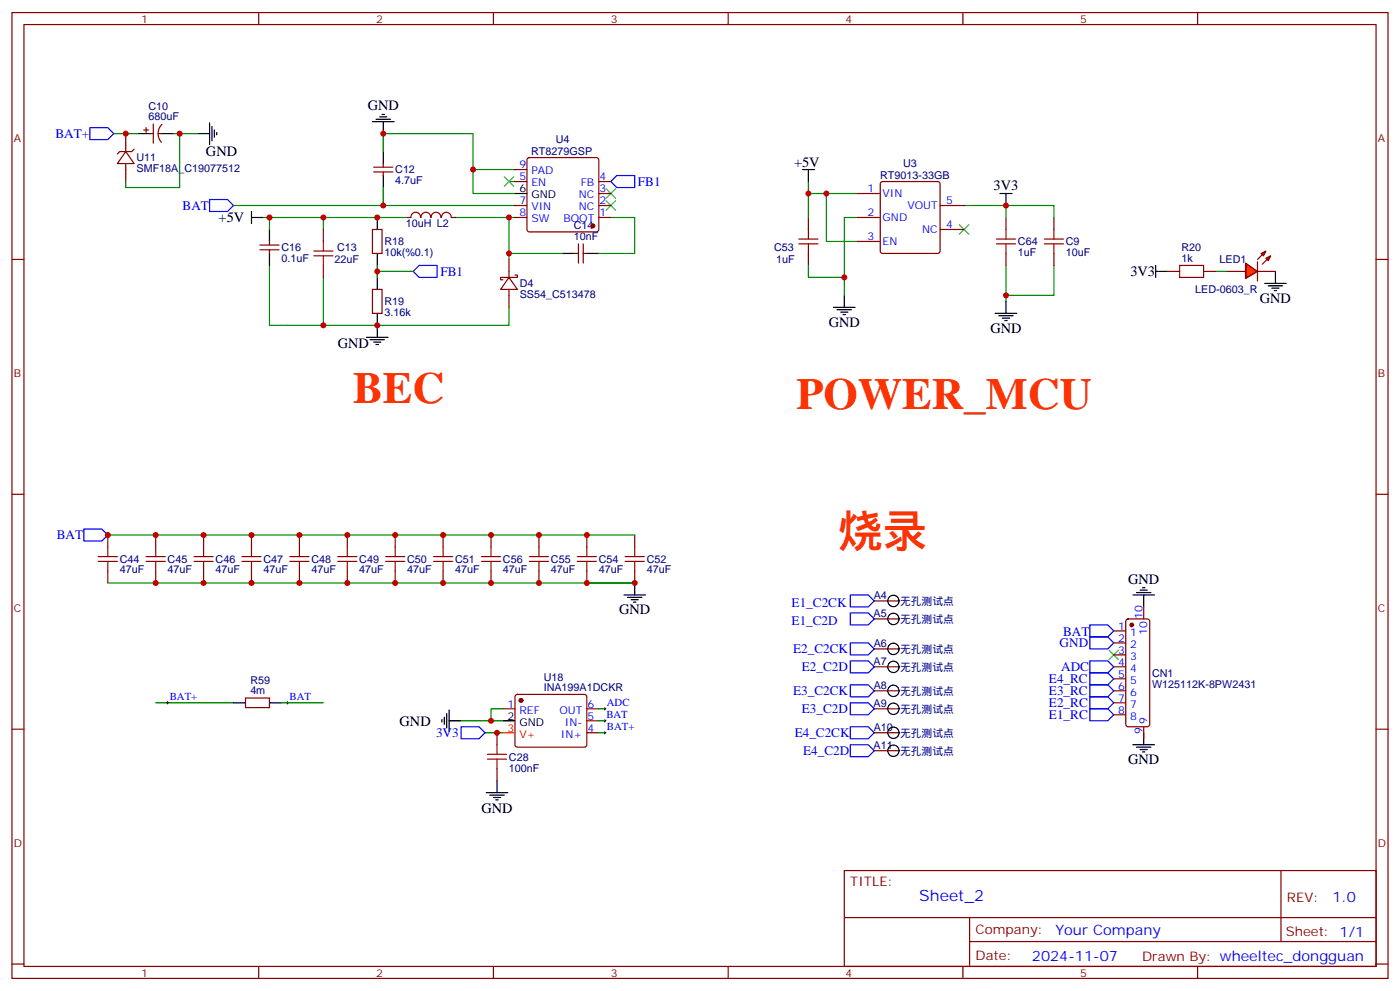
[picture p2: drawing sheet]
<svg xmlns="http://www.w3.org/2000/svg" width="412mm" height="292mm" viewBox="0 0 412 292" stroke-linecap="round" stroke-linejoin="round" font-family="sans-serif">
<g fill="none" stroke="#870000" stroke-width=".35">
<path d="M3.5 3.7h405.4v284.3h-405.4zM7.1 7.2h398.2v277.3h-398.2zM76.2 3.7v3.5M145.3 3.7v3.5M214.5 3.7v3.5M283.6 3.7v3.5M352.8 3.7v3.5M110.1 50.6h5.6M110.1 49.2h5.6M112.9 48.2v1M112.9 50.6v1.1M151.7 53.4h3.5"/>
<path d="M151.7 49.9h3.5M155.5 46.6l.4-.2h19.8l.5 .2 .2 .5v20.5l-.2 .5-.5 .2h-19.8l-.5-.3-.2-.4v-20.5zM176.4 57h3.5M176.4 53.4h3.5M252.2 57h7.1M259.5 53.7l.5-.3h16.2l.5 .3 .2 .5v19.7l-.2 .5-.5 .2h-16.2l-.5-.2-.2-.5v-19.7zM3.5 76.4h3.6M76.6 73.6h5.6M76.6 72.1h5.6M79.4 71.1v1M79.4 73.6v1M95.2 67.6v3.5"/>
<path d="M95.2 78.1v3.6M109.7 67.6h2.8v7h-2.8zM119.9 64h1.1M121 64a1.41 1.41 0 0 1 1.5-1.5 1.41 1.41 0 0 1 1.4 1.5M124 64a1.41 1.41 0 0 1 1.4-1.5 1.41 1.41 0 0 1 1.4 1.5M127 64a1.41 1.41 0 0 1 1.4-1.5 1.41 1.41 0 0 1 1.4 1.5M130.1 64a1.41 1.41 0 0 1 1.4-1.5 1.41 1.41 0 0 1 1.4 1.5M133 64h1.1M149.9 76.4v5.3M151.7 64h3.5M151.7 60.5h3.5M169.3 74.6h1.1"/>
<path d="M170.4 71.8v5.6M171.8 71.8v5.6M171.8 74.6h1.1M176.4 64h3.5M176.4 60.5h3.5M238.1 64v3.6M238.1 74.6v3.5M252.2 64h7.1M252.2 71.1h7.1M276.9 60.5h7.1M276.9 67.6h7.1M296.3 64v3.6"/>
<path d="M296.3 74.6v3.5M310.4 64v3.6M310.4 74.6v3.5M344 79.9h3.5M354.5 79.9h3.6M405.3 76.4h3.6M109.7 85.2h2.8v7.1h-2.8zM149.9 81.7l2.5 3.5h-4.9zM149.9 85.2v5.3M151.7 81h.7v.7h-4.9v.7h.7M3.5 145.5h3.6M405.3 145.5h3.6"/>
<path d="M3.5 214.7h3.6M405.3 214.7h3.6M248.7 256.3h156.6v28.2h-156.6zM377.3 256.3v20.9M248.7 270.1h156.5M285.6 277.2h119.6M285.6 270.1v14.2M3.5 283.8h3.6M76.2 284.5v3.5M145.3 284.5v3.5M214.5 284.5v3.5M283.6 284.5v3.5"/>
<path d="M352.8 284.5v3.5M405.3 283.8h3.6"/>
</g>
<g fill="none" stroke="#000" stroke-width=".35">
<path d="M109.7 35.8h6.4M110.8 35.1h4.2M111.8 34.4h2.1M112.5 33.7h.7M112.9 35.8v3.5M112.9 44.6v3.6M112.9 51.7v3.5M151.7 57h3.5M236.4 49.9h3.5M238.1 49.9v3.5M294.6 57h3.5M296.3 57v3.5"/>
<path d="M74.1 64h3.5M74.1 62.3v3.5M79.4 67.6v3.5M79.4 74.6v3.5M111.1 64v3.6M111.1 74.6v3.5M165.8 74.6h3.5M172.9 74.6h3.5M340.4 79.9h3.6M340.4 78.1v3.6M375.7 79.9v3.5M107.9 99.3h6.4"/>
<path d="M111.1 81.7v3.5M111.1 92.3v7M245.5 90.5h6.4M246.6 91.2h4.2M247.6 91.9h2.2M248.4 92.6h.7M248.7 87v3.5M293.2 92.3h6.3M294.2 93h4.2M295.3 93.7h2.1M296 94.4h.7M296.3 88.7v3.6"/>
<path d="M372.5 83.4h6.4M373.6 84.1h4.2M374.6 84.8h2.2M375.4 85.5h.7M109 100h4.2M110.1 100.7h2.1M110.8 101.4h.7"/>
</g>
<g fill="none" stroke="#008700" stroke-width=".35">
<path d="M112.9 44.6v-5.3h26.4v10.6M112.9 55.2v5.3M149.9 53.4h1.8M151.7 49.9h-12.4v7.1h12.4M238.1 53.4v3.6M243.4 57v14.1h8.8M252.2 57h-14.1v7M68.8 60.5h82.9M77.6 64h42.3M79.4 78.1v17.7h15.8v-14.1M95.2 64v3.6M111.1 78.1v3.6"/>
<path d="M111.1 79.9h10.6M134.1 64h17.6M149.9 64v10.6h15.9M149.9 74.6v1.8M179.9 64h7.1v10.6h-10.6M238.1 78.1v3.6h10.6M252.2 64h-3.5v23M284 60.5h26.4v3.5M296.3 60.5v3.5M296.3 78.1v10.6M310.4 78.1v8.9h-14.1M358.1 79.9h3.5"/>
<path d="M149.9 90.5v5.3h-54.7"/>
</g>
<path d="M61.7 58.7h5.3l1.8 1.8-1.8 1.8h-5.3zM179.9 53.4l1.8-1.7h5.3v3.5h-5.3zM121.7 79.9l1.8-1.8h5.3v3.6h-5.3z" fill="none" stroke="#00f" stroke-width=".35"/>
<path d="M148.5 52l2.8 2.9M151.3 52l-2.8 2.9M178.5 55.6l2.8 2.8M178.5 59.1l2.8 2.8M181.3 55.6l-2.8 2.8M181.3 59.1l-2.8 2.8M282.6 66.1l2.8 2.9M285.4 66.1l-2.8 2.9" fill="none" stroke="#3c3" stroke-width=".35"/>
<g fill="none" stroke="#a10000" stroke-width=".35">
<path d="M92.4 75.3h5.7M92.4 73.9h5.7M95.2 71.1v2.8M95.2 75.3v2.8M235.3 71.8h5.6M235.3 70.4h5.6M238.1 67.6v2.8M238.1 71.8v2.8M293.5 71.8h5.7M293.5 70.4h5.7M296.3 67.6v2.8M296.3 71.8v2.8"/>
<path d="M307.6 71.8h5.7M307.6 70.4h5.7M310.4 67.6v2.8M310.4 71.8v2.8M347.5 78.1h7v3.6h-7z"/>
</g>
<circle cx="174.6" cy="66.5" r=".53" fill="#870000" stroke="#870000" stroke-width=".35"/>
<g fill="#f00" stroke="#870000" stroke-width=".35">
<path d="M366.9 77.4l3.5 2.5-3.5 2.1z"/>
<path d="M370.4 77.1v5.6z"/>
</g>
<g fill="#870000" stroke="#870000" stroke-width=".35">
<path d="M370.4 76.4l1.4-1.4z"/>
<path d="M371.8 77.8l1.4-1.4z"/>
</g>
<g fill="#f00" stroke="#870000" stroke-width=".35">
<path d="M371.5 74.6l1.4-.7-.7 1.4z"/>
<path d="M372.9 76l1.4-.7-.7 1.4z"/>
</g>
<g fill="none" stroke="#870000" stroke-width=".35">
<path d="M37 39.3v5.3M42.3 38.3h1.4M43 37.6v1.4M44.1 39.3h1.1M45.2 36.5v5.7M46.6 39.3h1M47.7 36.6a3.8 3.8 0 0 0-.2 5.3M37 44.6l2.5 3.6h-4.9zM37 48.2v5.2M39.5 43.9l-.7 .7h-3.5l-.7 .7M361.6 79.9h5.3M370.4 79.9h5.3"/>
<path d="M31.7 157.5v3.5M45.9 157.5v3.5M60 157.5v3.5M74.1 157.5v3.5M88.2 157.5v3.5M102.3 157.5v3.5M116.4 157.5v3.5M130.5 157.5v3.5M144.6 157.5v3.5M158.7 157.5v3.5M172.9 157.5v3.5M187 157.5v3.5"/>
<path d="M31.7 168.1v3.5M45.9 168.1v3.5M60 168.1v3.5M74.1 168.1v3.5M88.2 168.1v3.5M102.3 168.1v3.5M116.4 168.1v3.5M130.5 168.1v3.5M144.6 168.1v3.5M158.7 168.1v3.5M172.9 168.1v3.5M187 168.1v3.5"/>
<path d="M257.5 176.9h7.1M336.9 178.7v3.5M257.5 182.2h7.1M257.5 191h7.1M257.5 196.3h7.1M328.1 196.3h3.5M328.1 185.7h3.5M328.1 189.3h3.5M328.1 192.8h3.5M328.1 199.8h3.5M331.8 182.4l.5-.2h5.7l.5 .2 .2 .5v30.4l-.3 .5-.4 .2h-5.7l-.5-.3-.2-.4v-30.4zM72.3 205.5h7.1v2.8h-7.1z"/>
<path d="M146.4 215.7v3.6M148.2 208.7h3.5M151.9 204.6l.5-.2h19.8l.5 .2 .2 .5-.1 14.4-.6 .5-20.1-.1-.4-.6v-14.2zM172.9 208.7h3.5M172.9 215.7h3.5M172.9 212.2h3.5M257.5 203.4h7.1M257.5 208.7h7.1M257.5 215.7h7.1M328.1 203.4h3.5M328.1 206.9h3.5M328.1 210.4h3.5"/>
<path d="M336.9 214v3.5M146.4 226.3v3.5M257.5 221h7.1"/>
</g>
<g fill="none" stroke="#00f" stroke-width=".35">
<path d="M26.5 37.6h5.2l1.8 1.7-1.8 1.8h-5.2zM24.7 155.8h5.3l1.7 1.7-1.7 1.8h-5.3zM250.5 175.2h5.3l1.7 1.7-1.7 1.8h-5.3zM250.5 180.4h5.3l1.7 1.8-1.7 1.8h-5.3zM250.5 189.3h5.3l1.7 1.7-1.7 1.8h-5.3zM250.5 194.6h5.3l1.7 1.7-1.7 1.8h-5.3zM321 198.1h5.3l1.8 1.7-1.8 1.8h-5.3zM321 187.5h5.3l1.8 1.8-1.8 1.7h-5.3zM321 184h5.3l1.8 1.7-1.8 1.8h-5.3zM321 194.6h5.3l1.8 1.7-1.8 1.8h-5.3zM135.8 214h5.3l1.8 1.7-1.8 1.8h-5.3zM250.5 201.6h5.3l1.7 1.8-1.7 1.7h-5.3z"/>
<path d="M250.5 206.9h5.3l1.7 1.8-1.7 1.7h-5.3zM250.5 214h5.3l1.7 1.7-1.7 1.8h-5.3zM250.5 219.3h5.3l1.7 1.7-1.7 1.8h-5.3zM321 208.7h5.3l1.8 1.7-1.8 1.8h-5.3zM321 205.1h5.3l1.8 1.8-1.8 1.8h-5.3zM321 201.6h5.3l1.8 1.8-1.8 1.7h-5.3z"/>
</g>
<path d="M326.7 191.4l2.8 2.8M329.5 191.4l-2.8 2.8" fill="none" stroke="#3c3" stroke-width=".35"/>
<g fill="none" stroke="#000" stroke-width=".35">
<path d="M40.6 39.3h3.5M47.6 39.3h3.6M58.2 39.3h3.5M61.7 36.2v6.3M62.4 37.2v4.3M63.1 38.3v2.1M63.9 39v.7M183.8 175.2h6.3M184.9 175.9h4.2M185.9 176.6h2.1M186.6 177.3h.7M187 171.6v3.6"/>
<path d="M333.7 175.2h6.4M334.8 174.4h4.2M335.8 173.7h2.2M336.5 173h.8M336.9 175.2v3.5M68.8 206.9h3.5M79.4 206.9h3.5M130.2 211.8v.7M130.9 211.1v2.2M131.6 210.1v4.2M132.3 212.2h3.5M132.3 209v6.4"/>
<path d="M148.2 212.2h3.5M333.7 219.3h6.4M334.8 220h4.2M336.9 215.7v3.6M143.2 233.4h6.4M144.3 234.1h4.2M145.3 234.8h2.2M146 235.5h.8M146.4 229.8v3.6M335.8 220.7h2.2M336.5 221.4h.8"/>
<circle cx="263.2" cy="176.9" r="1.67"/>
<circle cx="263.2" cy="196.3" r="1.67"/>
<circle cx="263.2" cy="191" r="1.67"/>
<circle cx="263.2" cy="182.2" r="1.67"/>
<circle cx="263.2" cy="203.4" r="1.67"/>
<circle cx="263.2" cy="208.7" r="1.67"/>
<circle cx="263.2" cy="215.7" r="1.67"/>
<circle cx="263.2" cy="221" r="1.67"/>
</g>
<g fill="none" stroke="#a10000" stroke-width=".35">
<path d="M28.9 163.9h5.7M28.9 165.3h5.7M31.7 161v2.9M31.7 165.3v2.8M43 163.9h5.7M43 165.3h5.7M45.9 161v2.9M45.9 165.3v2.8M57.1 163.9h5.7M57.1 165.3h5.7M60 161v2.9M60 165.3v2.8"/>
<path d="M71.3 163.9h5.6M71.3 165.3h5.6M74.1 161v2.9M74.1 165.3v2.8M85.4 163.9h5.6M85.4 165.3h5.6M88.2 161v2.9M88.2 165.3v2.8M99.5 163.9h5.6M99.5 165.3h5.6M102.3 161v2.9M102.3 165.3v2.8"/>
<path d="M113.6 163.9h5.6M113.6 165.3h5.6M116.4 161v2.9M116.4 165.3v2.8M127.7 163.9h5.6M127.7 165.3h5.6M130.5 161v2.9M130.5 165.3v2.8M141.8 163.9h5.7M141.8 165.3h5.7M144.6 161v2.9M144.6 165.3v2.8"/>
<path d="M155.9 163.9h5.7M155.9 165.3h5.7M158.7 161v2.9M158.7 165.3v2.8M170 163.9h5.7M170 165.3h5.7M172.9 161v2.9M172.9 165.3v2.8M184.1 163.9h5.7M184.1 165.3h5.7M187 161v2.9M187 165.3v2.8"/>
<path d="M146.4 219.3v2.8M143.6 223.5h5.6M143.6 222.1h5.6M146.4 223.5v2.8"/>
</g>
<g fill="none" stroke="#008700" stroke-width=".35">
<path d="M33.5 39.3h7.1M51.2 39.3h7M52.9 39.3v15.9h-15.9v-1.8M79.4 64v3.6M31.7 157.5h155.3M31.7 171.6h155.3M45.9 206.9h22.9M82.9 206.9h12.3M135.8 212.2h12.4M142.9 215.7h5.3M148.2 208.7h-3.6v3.5M176.4 215.7h1.8"/>
<path d="M176.4 212.2h1.8M176.4 208.7h1.8"/>
</g>
<path d="M49 206.9h.7M49.4 206.6v.7M84.3 206.9h.7M84.7 206.6v.7M177.8 208.7h.7M177.8 215.7h.7M177.8 212.2h.7M178.2 208.3v.7M178.2 211.8v.7M178.2 215.4v.7" fill="none" stroke="#000" stroke-width=".29"/>
<g fill="#870000" stroke="#870000" stroke-width=".35">
<circle cx="153.5" cy="206.2" r=".53"/>
<circle cx="333.4" cy="184" r=".53"/>
</g>
<path d="M148.2 215.7h3.5" fill="none" stroke="#f00" stroke-width=".35"/>
<g fill="#c00">
<circle cx="111.1" cy="64" r=".88"/>
<circle cx="139.3" cy="49.9" r=".88"/>
<circle cx="112.9" cy="39.3" r=".88"/>
<circle cx="111.1" cy="79.9" r=".88"/>
<circle cx="149.9" cy="64" r=".88"/>
<circle cx="149.9" cy="74.6" r=".88"/>
<circle cx="112.9" cy="60.5" r=".88"/>
<circle cx="95.3" cy="64" r=".88"/>
<circle cx="111.1" cy="95.8" r=".88"/>
<circle cx="296.3" cy="87" r=".88"/>
<circle cx="238.1" cy="57" r=".88"/>
<circle cx="296.3" cy="60.5" r=".88"/>
<circle cx="243.4" cy="57" r=".88"/>
<circle cx="248.7" cy="81.7" r=".88"/>
<circle cx="45.9" cy="157.5" r=".88"/>
<circle cx="60" cy="157.5" r=".88"/>
<circle cx="74.1" cy="157.5" r=".88"/>
<circle cx="88.2" cy="157.5" r=".88"/>
<circle cx="102.3" cy="157.5" r=".88"/>
<circle cx="116.4" cy="157.5" r=".88"/>
<circle cx="130.5" cy="157.5" r=".88"/>
<circle cx="172.9" cy="157.5" r=".88"/>
<circle cx="158.8" cy="157.5" r=".88"/>
<circle cx="144.6" cy="157.5" r=".88"/>
<circle cx="31.8" cy="157.5" r=".88"/>
<circle cx="187" cy="171.6" r=".88"/>
<circle cx="45.9" cy="171.6" r=".88"/>
<circle cx="60" cy="171.6" r=".88"/>
<circle cx="74.1" cy="171.6" r=".88"/>
<circle cx="88.2" cy="171.6" r=".88"/>
<circle cx="102.3" cy="171.6" r=".88"/>
<circle cx="116.4" cy="171.6" r=".88"/>
<circle cx="130.5" cy="171.6" r=".88"/>
<circle cx="158.8" cy="171.6" r=".88"/>
<circle cx="144.6" cy="171.6" r=".88"/>
<circle cx="172.9" cy="171.6" r=".88"/>
<circle cx="95.3" cy="95.8" r=".88"/>
<circle cx="79.4" cy="64" r=".88"/>
<circle cx="37" cy="39.3" r=".88"/>
<circle cx="52.9" cy="39.3" r=".88"/>
<circle cx="144.6" cy="212.2" r=".88"/>
<circle cx="146.4" cy="215.7" r=".88"/>
</g>
<g font-size="13.1" fill="#f30">
<text x="104.1" y="118.7">BEC</text>
<text x="234.6" y="120.5">POWER_MCU</text>
<text x="246.9" y="161">烧录</text>
</g>
<text font-size="4.6" fill="#00f" x="270.8" y="265.3">Sheet_2</text>
<g font-size="4.2">
<text x="108.3" y="32.5">GND</text>
<text x="60.7" y="46">GND</text>
<text x="233.9" y="49.2">+5V</text>
<text x="292.7" y="55.9">3V3</text>
<text x="64.4" y="65.4">+5V</text>
<text x="333" y="81.3">3V3</text>
<text x="371.1" y="89.1">GND</text>
<text x="244.1" y="96.1">GND</text>
<text x="291.7" y="97.9">GND</text>
<text x="99.5" y="102.5">GND</text>
<text x="332.3" y="171.9">GND</text>
<text x="182.4" y="180.8">GND</text>
<text x="117.7" y="213.6">GND</text>
<text x="332.3" y="224.9">GND</text>
<text x="141.8" y="239.4">GND</text>
</g>
<g font-size="4.2" fill="#00f">
<text x="392.5" y="265.6">1.0</text>
<text x="310.9" y="275.1">Your Company</text>
<text x="304" y="282.9">2024-11-07</text>
</g>
<g font-size="3.9" fill="#00f">
<text x="16.3" y="40.6">BAT+</text>
<text x="187.9" y="54.8">FB1</text>
<text x="53.8" y="61.7">BAT</text>
<text x="129.7" y="81.2">FB1</text>
<text x="16.7" y="158.7">BAT</text>
<text x="233.2" y="178.7">E1_C2CK</text>
<text x="233.2" y="184">E1_C2D</text>
<text x="312.1" y="190.6">GND</text>
<text x="313.2" y="187.2">BAT</text>
<text x="233.7" y="192.3">E2_C2CK</text>
<text x="236.2" y="197.6">E2_C2D</text>
<text x="312.6" y="197.6">ADC</text>
<text x="309" y="201.2">E4_RC</text>
<text x="233.7" y="204.6">E3_C2CK</text>
<text x="236.2" y="209.9">E3_C2D</text>
<text x="309" y="204.7">E3_RC</text>
<text x="309" y="208.3">E2_RC</text>
<text x="309" y="211.7">E1_RC</text>
<text x="128.4" y="217">3V3</text>
<text x="234.1" y="217">E4_C2CK</text>
<text x="236.6" y="222.3">E4_C2D</text>
</g>
<g font-size="3.9" fill="#800">
<text x="250.5" y="260.9">TITLE:</text>
<text x="379.1" y="265.6">REV:</text>
<text x="287.4" y="275.1">Company:</text>
<text x="378.7" y="275.7">Sheet: 1/1</text>
<text x="287.4" y="282.8">Date:</text>
<text x="336.4" y="282.8">Drawn By: wheeltec_dongguan</text>
</g>
<g font-size="3.2" fill="#800">
<text x="41.6" y="6.7">1</text>
<text x="110.8" y="6.7">2</text>
<text x="179.9" y="6.7">3</text>
<text x="249.1" y="6.7">4</text>
<text x="318.2" y="6.7">5</text>
<text x="4.1" y="41.8">A</text>
<text x="405.9" y="41.8">A</text>
<text x="4.1" y="110.9">B</text>
<text x="405.9" y="110.9">B</text>
<text x="4.1" y="180.1">C</text>
<text x="405.9" y="180.1">C</text>
<text x="4.1" y="249.2">D</text>
<text x="405.9" y="249.2">D</text>
<text x="41.6" y="287.5">1</text>
<text x="110.8" y="287.5">2</text>
<text x="179.9" y="287.5">3</text>
<text x="249.1" y="287.5">4</text>
<text x="318.2" y="287.5">5</text>
</g>
<g font-size="3.2" fill="#000080">
<text x="43.8" y="35.5">680uF</text>
<text x="43.8" y="32.3">C10</text>
<text x="40.2" y="47.4">U11</text>
<text x="156.5" y="45.8">RT8279GSP</text>
<text x="163.7" y="42.1">U4</text>
<text x="40.2" y="50.6">SMF18A_C19077512</text>
<text x="116.4" y="51.1">C12</text>
<text x="259.3" y="52.8">RT9013-33GB</text>
<text x="266" y="49.2">U3</text>
<text x="116.4" y="54.3">4.7uF</text>
<text x="119.5" y="66.9">10uH L2</text>
<text x="169" y="70.7">10nF</text>
<text x="169" y="67.5">C14</text>
<text x="82.9" y="77.2">0.1uF</text>
<text x="82.9" y="74">C16</text>
<text x="98.6" y="77.6">22uF</text>
<text x="99.3" y="74">C13</text>
<text x="113.2" y="75.4">10k(%0.1)</text>
<text x="113.2" y="72.2">R18</text>
<text x="228" y="74">C53</text>
<text x="228.6" y="77.6">1uF</text>
<text x="299.9" y="75.4">1uF</text>
<text x="299.9" y="72.2">C64</text>
<text x="314" y="75.4">10uF</text>
<text x="314" y="72.2">C9</text>
<text x="348" y="77.1">1k</text>
<text x="348" y="73.9">R20</text>
<text x="359.2" y="77.6">LED1</text>
<text x="113.2" y="89.9">R19</text>
<text x="153.1" y="87.8">SS54_C513478</text>
<text x="153.1" y="84.6">D4</text>
<text x="352.1" y="86.4">LED-0603_R</text>
<text x="113.2" y="93.1">3.16k</text>
<text x="35.3" y="165.6">C44</text>
<text x="49.4" y="165.6">C45</text>
<text x="63.5" y="165.6">C46</text>
<text x="77.6" y="165.6">C47</text>
<text x="91.7" y="165.6">C48</text>
<text x="105.8" y="165.6">C49</text>
<text x="119.9" y="165.6">C50</text>
<text x="134.1" y="165.6">C51</text>
<text x="148.2" y="165.6">C56</text>
<text x="162.3" y="165.6">C55</text>
<text x="176.4" y="165.6">C54</text>
<text x="190.5" y="165.6">C52</text>
<text x="35.3" y="168.8">47uF</text>
<text x="49.4" y="168.8">47uF</text>
<text x="63.5" y="168.8">47uF</text>
<text x="77.6" y="168.8">47uF</text>
<text x="91.7" y="168.8">47uF</text>
<text x="105.8" y="168.8">47uF</text>
<text x="119.9" y="168.8">47uF</text>
<text x="134.1" y="168.8">47uF</text>
<text x="148.2" y="168.8">47uF</text>
<text x="162.3" y="168.8">47uF</text>
<text x="176.4" y="168.8">47uF</text>
<text x="190.5" y="168.8">47uF</text>
<text x="257.4" y="176.3">A4</text>
<text x="265.1" y="178.1">无孔测试点</text>
<text x="257.3" y="181.6">A5</text>
<text x="265.1" y="183.4">无孔测试点</text>
<text x="257.4" y="190.4">A6</text>
<text x="257.3" y="195.7">A7</text>
<text x="265.1" y="192.2">无孔测试点</text>
<text x="265.1" y="197.5">无孔测试点</text>
<text x="73.7" y="201.3">R59</text>
<text x="160.2" y="203.4">INA199A1DCKR</text>
<text x="160.2" y="200.4">U18</text>
<text x="257.4" y="202.8">A8</text>
<text x="339.4" y="202.4">W125112K-8PW2431</text>
<text x="339.4" y="199.2">CN1</text>
<text x="73.7" y="204.4">4m</text>
<text x="257.3" y="208.1">A9</text>
<text x="265.1" y="204.5">无孔测试点</text>
<text x="265.1" y="209.8">无孔测试点</text>
<text x="257.4" y="215.1">A10</text>
<text x="257.3" y="220.4">A11</text>
<text x="265.1" y="216.9">无孔测试点</text>
<text x="149.9" y="227.1">100nF</text>
<text x="149.9" y="223.9">C28</text>
<text x="265.1" y="222.2">无孔测试点</text>
</g>
<g font-size="3.2" fill="#00f">
<text x="153" y="53.1">5</text>
<text x="153" y="49.6">9</text>
<text x="156.5" y="51.3">PAD</text>
<text x="176.6" y="53.1">4</text>
<text x="156.5" y="54.9">EN</text>
<text x="170.5" y="58.4">NC</text>
<text x="171.1" y="54.9">FB</text>
<text x="176.6" y="56.6">3</text>
<text x="255.5" y="56.6">1</text>
<text x="260" y="58">VIN</text>
<text x="153" y="60.1">7</text>
<text x="153" y="63.7">8</text>
<text x="156.5" y="61.9">VIN</text>
<text x="156.5" y="65.4">SW</text>
<text x="166" y="65.4">BOOT</text>
<text x="170.5" y="61.9">NC</text>
<text x="176.6" y="63.7">1</text>
<text x="176.6" y="60.1">2</text>
<text x="255.5" y="63.7">2</text>
<text x="260" y="65.1">GND</text>
<text x="267.3" y="61.6">VOUT</text>
<text x="278.7" y="60.1">5</text>
<text x="255.5" y="70.7">3</text>
<text x="271.6" y="68.6">NC</text>
<text x="278.7" y="67.2">4</text>
<text x="260" y="72.1">EN</text>
<text x="329.4" y="185.4">1</text>
<text x="336.5" y="182.2" transform="rotate(-90 336.5 182.2)">10</text>
<text x="329.4" y="188.9">2</text>
<text x="332.9" y="187.1">1</text>
<text x="332.9" y="190.7">2</text>
<text x="338" y="186.9" transform="rotate(-90 338 186.9)">10</text>
<text x="329.4" y="192.4">3</text>
<text x="329.4" y="196">4</text>
<text x="332.9" y="194.2">3</text>
<text x="332.9" y="197.7">4</text>
<text x="329.4" y="199.5">5</text>
<text x="329.4" y="203">6</text>
<text x="332.9" y="201.3">5</text>
<text x="50" y="206">BAT+</text>
<text x="85.3" y="206">BAT</text>
<text x="149.5" y="208.3">1</text>
<text x="173" y="208.3">6</text>
<text x="178.8" y="207.8">ADC</text>
<text x="329.4" y="206.6">7</text>
<text x="332.9" y="204.8">6</text>
<text x="332.9" y="208.3">7</text>
<text x="153" y="210.1">REF</text>
<text x="164.8" y="210.1">OUT</text>
<text x="166.4" y="213.6">IN-</text>
<text x="173" y="215.4">4</text>
<text x="173" y="211.8">5</text>
<text x="178.6" y="211.3">BAT</text>
<text x="178.8" y="214.8">BAT+</text>
<text x="329.4" y="210.1">8</text>
<text x="332.9" y="211.8">8</text>
<text x="336.5" y="216" transform="rotate(-90 336.5 216)">9</text>
<text x="338" y="213.3" transform="rotate(-90 338 213.3)">9</text>
<text x="165.3" y="217.1">IN+</text>
</g>
<g font-size="3.2">
<text x="153" y="56.6">6</text>
<text x="156.5" y="58.4">GND</text>
<text x="149.5" y="211.8">2</text>
<text x="153" y="213.6">GND</text>
</g>
<g font-size="3.2" fill="#f00">
<text x="149.5" y="215.4">3</text>
<text x="153" y="217.1">V+</text>
</g>
</svg>
